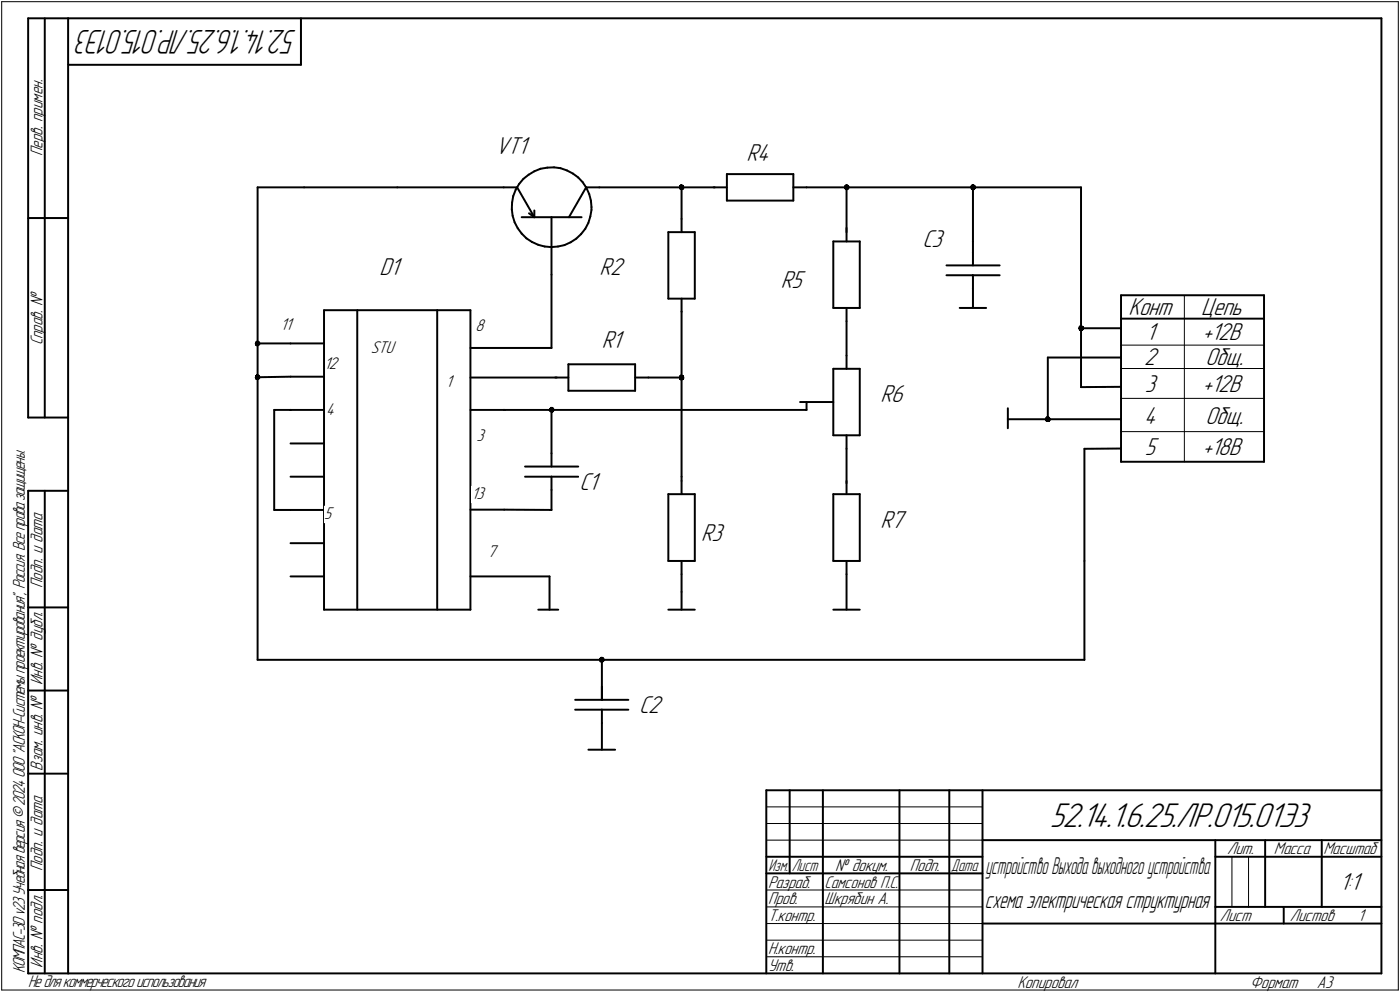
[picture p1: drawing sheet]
<svg xmlns="http://www.w3.org/2000/svg" width="421mm" height="298mm" viewBox="0 0 421 298" stroke-linecap="round" stroke-linejoin="round" font-family="sans-serif">
<g fill="none" stroke="#000" stroke-width=".59">
<path d="M8.5 5.5v120zM8.5 5.5h12zM13.5 5.5v120zM20.5 5.5v287zM20.5 5.5h395zM20.5 19.5h70zM90.5 5.5v14zM415.5 5.5v287zM77.5 56.3h13.9zM77.5 56.3v142zM91.4 56.3h28.1zM119.5 56.3h32z"/>
<path d="M151.5 56.3h4zM154.3 58.9l-.3 2zM155.1 57l-.8 1.9zM155.5 56.3l5.2 9zM156.1 55.3l-1 1.7zM157.4 53.8l1.6-1.3zM157.4 53.8l-1.3 1.5zM159 52.5l1.7-1zM160.7 51.5l1.9-.8zM162.6 50.7l2-.3zM164.6 50.4l2-.1zM166.6 50.3l2 .2z"/>
<path d="M168.6 50.5l1.9 .7zM170.5 51.2l1.8 1zM172.3 52.2l1.6 1.1zM173.9 53.3l1.4 1.5zM175.3 54.8l1.1 1.7zM176.3 56.3l-5.2 9zM176.3 56.3h4zM176.4 56.5l.8 1.8zM177.2 58.3l.5 2zM180.3 56.3h24.7zM205 56.3v9.5zM205 56.3h10z"/>
<path d="M214.6 56.3h4zM218.6 52.3h20zM218.6 52.3v8zM238.6 52.3v8zM238.6 56.3h4zM242.6 56.3h12zM254.6 56.3v13.5zM254.6 56.3h38zM292.6 56.3v16.3zM292.6 56.3h32.5zM325.1 56.3v42.3zM8.5 65.5h12z"/>
<path d="M153.9 62.9l.3 2zM154 60.9l-.1 2zM154.2 64.9l.6 1.9zM154.8 66.8l.9 1.8zM155.7 68.6l1.2 1.6zM156.9 70.2l1.4 1.4zM156.9 65.3h9zM158.3 71.6l1.7 1.1zM159.1 64.1l1.6 1.2zM160 72.7l1.9 .9zM160.7 63.2v2.1zM161.9 73.6l1.9 .5z"/>
<path d="M163.8 74.1l2 .2zM165.8 74.3l2-.2zM165.9 65.3v17.2zM165.9 65.3h9zM167.8 74.1l2-.4zM169.8 73.7l1.8-.9zM171.6 72.8l1.7-1.1zM173.3 71.7l1.5-1.3zM176 68.7l-1.2 1.7zM177 67l-1 1.7zM177.5 65l-.5 2zM177.7 60.3l.2 1.9z"/>
<path d="M177.9 63.1l-.4 1.9zM177.9 62.2v.9zM201 69.8v19.9zM201 69.8h8zM205 65.8v4zM209 69.8v19.9zM218.6 60.3h20zM250.6 72.6v19.9zM250.6 72.6h8zM254.6 68.5v4.1zM258.6 72.6v19.9zM284.6 79.8h16.1z"/>
<path d="M292.6 75.8v4zM292.6 72.6v3.2zM97.5 93.2v90zM97.5 93.2h44zM107.4 93.2v90zM131.5 93.2v90zM141.5 93.2v90zM165.9 82.5v22.1zM201 89.7h8zM205 93.6v19.9zM205 89.7v4zM250.6 92.5h8z"/>
<path d="M254.6 92.5v4zM254.6 96.5v10.3zM284.6 82.7h8zM288.6 92.5h8zM292.6 82.7v4.1zM292.6 82.7h8.1zM292.6 86.8v5.7zM325.1 98.6h12zM325.1 98.6v17.7zM337.1 88.7h43.1zM337.1 95.8h43.1zM337.1 88.7v50.1z"/>
<path d="M380.2 88.7v50.1zM77.5 103.2h9.9zM77.5 113.4l9.9-.2zM87.4 103.2h10.1zM87.4 113.2h10.1zM141.5 113.5h26zM141.5 104.6h24.4zM167 113.5h3.9zM170.9 109.5h20.1zM170.9 109.5v7.9zM170.9 117.4h20.1zM191 109.5v7.9z"/>
<path d="M191 113.5h4zM195 113.5h10zM205 113.5v29.8zM250.6 110.8v20zM250.6 110.8h8zM254.6 106.8v4zM258.6 110.8v20zM315.1 107.4v18.6zM315.1 107.4h22zM325.1 116.3l12-.1zM8.5 125.5h12zM82.5 123.2h4.9z"/>
<path d="M82.5 123.2v30zM87.4 123.2h10.1zM87.4 133.3h10.1zM141.5 123.2h10.1zM151.6 123.2h14.3zM165.9 136.2v4zM165.9 123.2v13zM165.9 123.2h76.7zM240.6 120.8h2zM242.6 120.8v2.4zM242.6 120.8h8zM250.6 130.8h8z"/>
<path d="M254.6 130.8v4.1zM254.6 134.9v10.3zM303.1 126h12zM303.1 122.7v6zM315.1 126h22zM326.1 134.9v33.7zM326.1 134.9l11-.1zM337.1 138.8h43.1zM8.5 147.5v145zM8.5 147.5h12zM13.5 147.5v145zM82.5 153.2h4.9z"/>
<path d="M87.4 143.3h10.1zM87.4 153.2h10.1zM141.5 153.2h10.1zM151.6 153.2h14.3zM157.9 143.3h8zM157.9 140.2h16zM165.9 143.3v3.9zM165.9 143.3h8zM165.9 147.2v6zM201 148.5v20.1zM201 148.5h8zM205 144.5v4z"/>
<path d="M205 143.3v1.2zM209 148.5v20.1zM250.6 148.5v20.1zM250.6 148.5h8zM254.6 144.5v4zM258.6 148.5v20.1zM87.4 163.2h10.1zM87.4 173.2h10.1zM141.5 173.2h23.8zM165.3 173.2v10zM201 168.6h8zM205 168.6v4z"/>
<path d="M205 172.6v5.3zM205 177.9v5.3zM250.6 168.6h8zM254.6 168.6v4zM254.6 172.6v10.6zM326.1 168.6v29.7zM8.5 182.5h12zM77.5 198.3h103.5zM97.5 183.2h44zM161.9 183.2h6zM181 198.3v12zM181 198.3h145.1z"/>
<path d="M201 183.2h8zM250.6 183.2h8zM8.5 207.5h12zM173 213.3h8zM173 210.3h16zM181 213.3v4zM181 213.3h8zM181 206.2v4.1zM181 217.3v8zM8.5 232.5h12zM177 225.3h8zM230.5 237.5h185z"/>
<path d="M230.5 237.5v55zM237.5 237.5v25zM247.5 237.5v55zM270.5 237.5v55zM285.5 237.5v55zM295.5 237.5v55zM230.5 257.5h65zM295.5 252.5h120zM365.5 252.5v40zM365.5 257.5h15zM380.5 252.5v20zM380.5 257.5h35z"/>
<path d="M397.5 252.5v20zM8.5 267.5h12zM230.5 262.5h65zM295.5 277.5h70zM365.5 277.5h50zM365.5 272.5h50zM386.1 272.5v5zM8.5 292.5h12zM20.5 292.5h395z"/>
</g>
<g fill="#000" stroke="#000" stroke-width=".3">
<path d="M204.6 55.5h.5zM204.6 55.6h.7zM204.5 55.7h1zM204.4 55.8h1.2zM204.3 55.9h1.4zM204.3 56h1.4zM204.3 56h1.4zM204.3 56.1h1.4zM204.3 56.2h1.4zM204.3 56.3h1.4zM204.2 56.4h1.5zM204.3 56.5h1.4zM204.3 56.6h1.4zM204.4 56.6h1.3zM204.4 56.7h1.3zM204.4 56.8h1.2zM204.6 56.9h.9zM204.7 57h.7z"/>
<path d="M254.3 55.5h.5zM254.3 55.6h.7zM254.2 55.7h1zM254.1 55.8h1.2zM253.9 55.9h1.5zM253.9 56h1.5zM253.9 56h1.5zM253.9 56.1h1.5zM253.9 56.2h1.5zM253.9 56.3h1.5zM253.8 56.4h1.6zM253.9 56.5h1.5zM254 56.6h1.4zM254 56.6h1.4zM254.1 56.7h1.2zM254.1 56.8h1.1zM254.3 56.9h.8zM254.4 57h.6z"/>
<path d="M292.3 55.5h.6zM292.2 55.6h.8zM292.1 55.7h1.1zM292 55.8h1.3zM291.9 55.9h1.5zM291.9 56h1.5zM291.9 56h1.5zM291.9 56.1h1.5zM291.9 56.2h1.5zM291.9 56.3h1.5zM291.8 56.4h1.6zM291.9 56.5h1.5zM291.9 56.6h1.5zM292 56.6h1.4zM292 56.7h1.3zM292 56.8h1.2zM292.2 56.9h.9zM292.4 57h.6z"/>
<path d="M324.8 97.9h.5zM324.7 98h.8zM324.6 98h1zM324.5 98.1h1.3zM324.4 98.2h1.5zM324.4 98.3h1.5zM324.4 98.4h1.5zM324.4 98.5h1.5zM324.4 98.6h1.5zM324.4 98.6h1.5zM324.4 98.7h1.5zM324.4 98.8h1.5zM324.4 98.9h1.5zM324.4 99h1.5zM324.5 99.1h1.3zM324.5 99.1h1.2zM324.5 99.2h1.1zM324.7 99.3h.8zM324.9 99.4h.4z"/>
<path d="M77.1 102.5h.7zM77 102.6h.9zM77 102.7h1zM76.8 102.8h1.3zM76.8 102.9h1.3zM76.8 103h1.3zM76.7 103h1.5zM76.7 103.1h1.5zM76.7 103.2h1.5zM76.6 103.3h1.6zM76.7 103.4h1.5zM76.7 103.5h1.5zM76.8 103.5h1.3zM76.8 103.6h1.3zM76.9 103.7h1.1zM76.9 103.8h1zM77 103.9h.8zM77.2 104h.4z"/>
<path d="M77.1 112.6h.5zM77 112.7h.8zM77 112.8h1zM76.9 112.9h1.2zM76.8 112.9h1.3zM76.8 113h1.3zM76.8 113.1h1.3zM76.7 113.2h1.5zM76.7 113.3h1.5zM76.7 113.4h1.5zM76.6 113.5h1.6zM76.7 113.5h1.5zM76.7 113.6h1.5zM76.8 113.7h1.3zM76.8 113.8h1.3zM76.9 113.9h1.1zM76.9 114h1zM77.1 114h.7z"/>
<path d="M204.6 112.7h.5zM204.6 112.8h.7zM204.5 112.9h1zM204.4 112.9h1.2zM204.3 113h1.4zM204.3 113.1h1.4zM204.3 113.2h1.4zM204.3 113.3h1.4zM204.3 113.4h1.4zM204.3 113.5h1.4zM204.2 113.5h1.5zM204.3 113.6h1.4zM204.3 113.7h1.4zM204.3 113.8h1.4zM204.4 113.9h1.3zM204.4 114h1.2zM204.4 114h1.1zM204.6 114.1h.8zM204.7 114.2h.4z"/>
<path d="M165.6 122.4h.5zM165.5 122.5h.8zM165.4 122.6h1.1zM165.4 122.7h1.1zM165.2 122.8h1.4zM165.2 122.9h1.4zM165.2 122.9h1.4zM165.2 123h1.5zM165.2 123.1h1.5zM165.2 123.2h1.5zM165.1 123.3h1.6zM165.2 123.4h1.5zM165.3 123.4h1.3zM165.3 123.5h1.3zM165.4 123.6h1.1zM165.4 123.7h1.1zM165.5 123.8h.9zM165.7 123.9h.6z"/>
<path d="M314.8 125.2h.5zM314.7 125.3h.8zM314.6 125.4h1zM314.5 125.5h1.2zM314.5 125.6h1.3zM314.5 125.6h1.3zM314.5 125.7h1.3zM314.5 125.8h1.4zM314.5 125.9h1.4zM314.5 126h1.4zM314.4 126.1h1.5zM314.5 126.2h1.4zM314.5 126.2h1.4zM314.5 126.3h1.4zM314.5 126.4h1.3zM314.5 126.5h1.2zM314.5 126.6h1.1zM314.8 126.7h.8z"/>
<path d="M180.7 197.5h.5zM180.6 197.6h.8zM180.5 197.7h1zM180.4 197.8h1.2zM180.3 197.9h1.4zM180.3 198h1.4zM180.3 198h1.4zM180.3 198.1h1.5zM180.3 198.2h1.5zM180.3 198.3h1.5zM180.2 198.4h1.6zM180.3 198.5h1.5zM180.3 198.5h1.5zM180.3 198.6h1.4zM180.3 198.7h1.3zM180.4 198.8h1.1zM180.4 198.9h1zM180.7 199h.7z"/>
</g>
<g fill="none" stroke="#000" stroke-width=".3">
<path d="M.5 .5v297zM.5 .5h420zM420.5 .5v297zM356.2 88.7v50.1zM337.1 103.7h43.1zM337.1 110.7h43.1zM337.1 119.7h43.1zM337.1 129.7h43.1zM230.5 247.5h65zM230.5 252.5h65zM230.5 242.5h65zM370.5 257.5v15z"/>
<path d="M375.5 257.5v15zM230.5 267.5h65zM230.5 272.5h65zM230.5 277.5h65zM.5 297.5h420zM230.5 282.5h65zM230.5 287.5h65z"/>
</g>
<g fill="#fff" stroke="#fff" stroke-width=".3">
<path d="M149 40.7h10.7zM149 40.8h10.7zM149 40.9h10.7zM149 41h10.7zM149 41.1h10.7zM149 41.1h10.7zM149 41.2h10.7zM149 41.3h10.7zM149 41.4h10.7zM149 41.5h10.7zM149 41.6h10.7zM149 41.7h10.7zM149 41.7h10.7zM149 41.8h10.7zM149 41.9h10.7zM149 42h10.7zM149 42.1h10.7zM149 42.2h10.7zM149 42.2h10.7zM149 42.3h10.7zM149 42.4h10.7zM149 42.5h10.7zM149 42.6h10.7zM149 42.7h10.7zM149 42.8h10.7zM149 42.8h10.7zM149 42.9h10.7zM149 43h10.7zM149 43.1h10.7zM149 43.2h10.7zM149 43.3h10.7zM149 43.3h10.7zM149 43.4h10.7zM149 43.5h10.7zM149 43.6h10.7zM149 43.7h10.7zM149 43.8h10.7zM149 43.9h10.7zM149 43.9h10.7zM149 44h10.7zM149 44.1h10.7zM149 44.2h10.7zM149 44.3h10.7zM149 44.4h10.7zM149 44.4h10.7zM149 44.5h10.7zM149 44.6h10.7zM149 44.7h10.7zM149 44.8h10.7zM149 44.9h10.7zM149 45h10.7zM149 45h10.7zM149 45.1h10.7zM149 45.2h10.7zM149 45.3h10.7zM149 45.4h10.7zM149 45.5h10.7zM149 45.6h10.7zM149 45.6h10.7zM149 45.7h10.7zM149 45.8h10.7zM149 45.9h10.7zM149 46h10.7zM149 46.1h10.7zM149 46.1h10.7zM149 46.2h10.7zM149 46.3h10.7zM149 46.4h10.7zM149 46.5h10.7zM149 46.6h10.7zM149 46.7h10.7zM149 46.7h10.7zM149 46.8h10.7zM149 46.9h10.7zM149 47h10.7zM149 47.1h10.7zM149 47.2h10.7zM149 47.2h10.7zM149 47.3h10.7zM149 47.4h10.7zM149 47.5h10.7zM149 47.6h10.7zM149 47.7h10.7zM149 47.8h10.7z"/>
<path d="M224.5 42.8h8.2zM224.5 42.8h8.2zM224.5 42.9h8.2zM224.5 43h8.2zM224.5 43.1h8.2zM224.5 43.2h8.2zM224.5 43.3h8.2zM224.5 43.3h8.2zM224.5 43.4h8.2zM224.5 43.5h8.2zM224.5 43.6h8.2zM224.5 43.7h8.2zM224.5 43.8h8.2zM224.5 43.9h8.2zM224.5 43.9h8.2zM224.5 44h8.2zM224.5 44.1h8.2zM224.5 44.2h8.2zM224.5 44.3h8.2zM224.5 44.4h8.2zM224.5 44.4h8.2zM224.5 44.5h8.2zM224.5 44.6h8.2zM224.5 44.7h8.2zM224.5 44.8h8.2zM224.5 44.9h8.2zM224.5 45h8.2zM224.5 45h8.2zM224.5 45.1h8.2zM224.5 45.2h8.2zM224.5 45.3h8.2zM224.5 45.4h8.2zM224.5 45.5h8.2zM224.5 45.6h8.2zM224.5 45.6h8.2zM224.5 45.7h8.2zM224.5 45.8h8.2zM224.5 45.9h8.2zM224.5 46h8.2zM224.5 46.1h8.2zM224.5 46.1h8.2zM224.5 46.2h8.2zM224.5 46.3h8.2zM224.5 46.4h8.2zM224.5 46.5h8.2zM224.5 46.6h8.2zM224.5 46.7h8.2zM224.5 46.7h8.2zM224.5 46.8h8.2zM224.5 46.9h8.2zM224.5 47h8.2zM224.5 47.1h8.2zM224.5 47.2h8.2zM224.5 47.2h8.2zM224.5 47.3h8.2zM224.5 47.4h8.2zM224.5 47.5h8.2zM224.5 47.6h8.2zM224.5 47.7h8.2zM224.5 47.8h8.2zM224.5 47.8h8.2zM224.5 47.9h8.2zM224.5 48h8.2zM224.5 48.1h8.2zM224.5 48.2h8.2zM224.5 48.3h8.2zM224.5 48.3h8.2zM224.5 48.4h8.2zM224.5 48.5h8.2zM224.5 48.6h8.2zM224.5 48.7h8.2zM224.5 48.8h8.2zM224.5 48.9h8.2zM224.5 48.9h8.2zM224.5 49h8.2zM224.5 49.1h8.2zM224.5 49.2h8.2zM224.5 49.3h8.2zM224.5 49.4h8.2zM224.5 49.4h8.2zM224.5 49.5h8.2zM224.5 49.6h8.2zM224.5 49.7h8.2zM224.5 49.8h8.2z"/>
<path d="M180.3 77h8.2zM180.3 77h8.2zM180.3 77.1h8.2zM180.3 77.2h8.2zM180.3 77.3h8.2zM180.3 77.4h8.2zM180.3 77.5h8.2zM180.3 77.6h8.2zM180.3 77.6h8.2zM180.3 77.7h8.2zM180.3 77.8h8.2zM180.3 77.9h8.2zM180.3 78h8.2zM180.3 78.1h8.2zM180.3 78.1h8.2zM180.3 78.2h8.2zM180.3 78.3h8.2zM180.3 78.4h8.2zM180.3 78.5h8.2zM180.3 78.6h8.2zM180.3 78.7h8.2zM180.3 78.7h8.2zM180.3 78.8h8.2zM180.3 78.9h8.2zM180.3 79h8.2zM180.3 79.1h8.2zM180.3 79.2h8.2zM180.3 79.2h8.2zM180.3 79.3h8.2zM180.3 79.4h8.2zM180.3 79.5h8.2zM180.3 79.6h8.2zM180.3 79.7h8.2zM180.3 79.8h8.2zM180.3 79.8h8.2zM180.3 79.9h8.2zM180.3 80h8.2zM180.3 80.1h8.2zM180.3 80.2h8.2zM180.3 80.3h8.2zM180.3 80.3h8.2zM180.3 80.4h8.2zM180.3 80.5h8.2zM180.3 80.6h8.2zM180.3 80.7h8.2zM180.3 80.8h8.2zM180.3 80.9h8.2zM180.3 80.9h8.2zM180.3 81h8.2zM180.3 81.1h8.2zM180.3 81.2h8.2zM180.3 81.3h8.2zM180.3 81.4h8.2zM180.3 81.4h8.2zM180.3 81.5h8.2zM180.3 81.6h8.2zM180.3 81.7h8.2zM180.3 81.8h8.2zM180.3 81.9h8.2zM180.3 82h8.2zM180.3 82h8.2zM180.3 82.1h8.2zM180.3 82.2h8.2zM180.3 82.3h8.2zM180.3 82.4h8.2zM180.3 82.5h8.2zM180.3 82.5h8.2zM180.3 82.6h8.2zM180.3 82.7h8.2zM180.3 82.8h8.2zM180.3 82.9h8.2zM180.3 83h8.2zM180.3 83.1h8.2zM180.3 83.1h8.2zM180.3 83.2h8.2zM180.3 83.3h8.2zM180.3 83.4h8.2zM180.3 83.5h8.2zM180.3 83.6h8.2zM180.3 83.7h8.2zM180.3 83.7h8.2zM180.3 83.8h8.2zM180.3 83.9h8.2zM180.3 84h8.2z"/>
<path d="M234.9 81h7.7zM234.9 81.1h7.7zM234.9 81.2h7.7zM234.9 81.3h7.7zM234.9 81.4h7.7zM234.9 81.4h7.7zM234.9 81.5h7.7zM234.9 81.6h7.7zM234.9 81.7h7.7zM234.9 81.8h7.7zM234.9 81.9h7.7zM234.9 82h7.7zM234.9 82h7.7zM234.9 82.1h7.7zM234.9 82.2h7.7zM234.9 82.3h7.7zM234.9 82.4h7.7zM234.9 82.5h7.7zM234.9 82.5h7.7zM234.9 82.6h7.7zM234.9 82.7h7.7zM234.9 82.8h7.7zM234.9 82.9h7.7zM234.9 83h7.7zM234.9 83.1h7.7zM234.9 83.1h7.7zM234.9 83.2h7.7zM234.9 83.3h7.7zM234.9 83.4h7.7zM234.9 83.5h7.7zM234.9 83.6h7.7zM234.9 83.7h7.7zM234.9 83.7h7.7zM234.9 83.8h7.7zM234.9 83.9h7.7zM234.9 84h7.7zM234.9 84.1h7.7zM234.9 84.2h7.7zM234.9 84.2h7.7zM234.9 84.3h7.7zM234.9 84.4h7.7zM234.9 84.5h7.7zM234.9 84.6h7.7zM234.9 84.7h7.7zM234.9 84.8h7.7zM234.9 84.8h7.7zM234.9 84.9h7.7zM234.9 85h7.7zM234.9 85.1h7.7zM234.9 85.2h7.7zM234.9 85.3h7.7zM234.9 85.3h7.7zM234.9 85.4h7.7zM234.9 85.5h7.7zM234.9 85.6h7.7zM234.9 85.7h7.7zM234.9 85.8h7.7zM234.9 85.9h7.7zM234.9 85.9h7.7zM234.9 86h7.7zM234.9 86.1h7.7zM234.9 86.2h7.7zM234.9 86.3h7.7zM234.9 86.4h7.7zM234.9 86.4h7.7zM234.9 86.5h7.7zM234.9 86.6h7.7zM234.9 86.7h7.7zM234.9 86.8h7.7zM234.9 86.9h7.7zM234.9 87h7.7zM234.9 87h7.7zM234.9 87.1h7.7zM234.9 87.2h7.7zM234.9 87.3h7.7zM234.9 87.4h7.7zM234.9 87.5h7.7zM234.9 87.5h7.7zM234.9 87.6h7.7zM234.9 87.7h7.7zM234.9 87.8h7.7zM234.9 87.9h7.7zM234.9 88h7.7zM234.9 88.1h7.7z"/>
<path d="M264.8 115.2h8.2zM264.8 115.3h8.2zM264.8 115.4h8.2zM264.8 115.5h8.2zM264.8 115.6h8.2zM264.8 115.7h8.2zM264.8 115.7h8.2zM264.8 115.8h8.2zM264.8 115.9h8.2zM264.8 116h8.2zM264.8 116.1h8.2zM264.8 116.2h8.2zM264.8 116.2h8.2zM264.8 116.3h8.2zM264.8 116.4h8.2zM264.8 116.5h8.2zM264.8 116.6h8.2zM264.8 116.7h8.2zM264.8 116.8h8.2zM264.8 116.8h8.2zM264.8 116.9h8.2zM264.8 117h8.2zM264.8 117.1h8.2zM264.8 117.2h8.2zM264.8 117.3h8.2zM264.8 117.3h8.2zM264.8 117.4h8.2zM264.8 117.5h8.2zM264.8 117.6h8.2zM264.8 117.7h8.2zM264.8 117.8h8.2zM264.8 117.9h8.2zM264.8 117.9h8.2zM264.8 118h8.2zM264.8 118.1h8.2zM264.8 118.2h8.2zM264.8 118.3h8.2zM264.8 118.4h8.2zM264.8 118.4h8.2zM264.8 118.5h8.2zM264.8 118.6h8.2zM264.8 118.7h8.2zM264.8 118.8h8.2zM264.8 118.9h8.2zM264.8 119h8.2zM264.8 119h8.2zM264.8 119.1h8.2zM264.8 119.2h8.2zM264.8 119.3h8.2zM264.8 119.4h8.2zM264.8 119.5h8.2zM264.8 119.5h8.2zM264.8 119.6h8.2zM264.8 119.7h8.2zM264.8 119.8h8.2zM264.8 119.9h8.2zM264.8 120h8.2zM264.8 120.1h8.2zM264.8 120.1h8.2zM264.8 120.2h8.2zM264.8 120.3h8.2zM264.8 120.4h8.2zM264.8 120.5h8.2zM264.8 120.6h8.2zM264.8 120.6h8.2zM264.8 120.7h8.2zM264.8 120.8h8.2zM264.8 120.9h8.2zM264.8 121h8.2zM264.8 121.1h8.2zM264.8 121.2h8.2zM264.8 121.2h8.2zM264.8 121.3h8.2zM264.8 121.4h8.2zM264.8 121.5h8.2zM264.8 121.6h8.2zM264.8 121.7h8.2zM264.8 121.8h8.2zM264.8 121.8h8.2zM264.8 121.9h8.2zM264.8 122h8.2zM264.8 122.1h8.2zM264.8 122.2h8.2zM264.8 122.3h8.2z"/>
<path d="M264.8 152.9h8.2zM264.8 153h8.2zM264.8 153.1h8.2zM264.8 153.2h8.2zM264.8 153.2h8.2zM264.8 153.3h8.2zM264.8 153.4h8.2zM264.8 153.5h8.2zM264.8 153.6h8.2zM264.8 153.7h8.2zM264.8 153.8h8.2zM264.8 153.8h8.2zM264.8 153.9h8.2zM264.8 154h8.2zM264.8 154.1h8.2zM264.8 154.2h8.2zM264.8 154.3h8.2zM264.8 154.3h8.2zM264.8 154.4h8.2zM264.8 154.5h8.2zM264.8 154.6h8.2zM264.8 154.7h8.2zM264.8 154.8h8.2zM264.8 154.9h8.2zM264.8 154.9h8.2zM264.8 155h8.2zM264.8 155.1h8.2zM264.8 155.2h8.2zM264.8 155.3h8.2zM264.8 155.4h8.2zM264.8 155.4h8.2zM264.8 155.5h8.2zM264.8 155.6h8.2zM264.8 155.7h8.2zM264.8 155.8h8.2zM264.8 155.9h8.2zM264.8 156h8.2zM264.8 156h8.2zM264.8 156.1h8.2zM264.8 156.2h8.2zM264.8 156.3h8.2zM264.8 156.4h8.2zM264.8 156.5h8.2zM264.8 156.5h8.2zM264.8 156.6h8.2zM264.8 156.7h8.2zM264.8 156.8h8.2zM264.8 156.9h8.2zM264.8 157h8.2zM264.8 157.1h8.2zM264.8 157.1h8.2zM264.8 157.2h8.2zM264.8 157.3h8.2zM264.8 157.4h8.2zM264.8 157.5h8.2zM264.8 157.6h8.2zM264.8 157.6h8.2zM264.8 157.7h8.2zM264.8 157.8h8.2zM264.8 157.9h8.2zM264.8 158h8.2zM264.8 158.1h8.2zM264.8 158.2h8.2zM264.8 158.2h8.2zM264.8 158.3h8.2zM264.8 158.4h8.2zM264.8 158.5h8.2zM264.8 158.6h8.2zM264.8 158.7h8.2zM264.8 158.7h8.2zM264.8 158.8h8.2zM264.8 158.9h8.2zM264.8 159h8.2zM264.8 159.1h8.2zM264.8 159.2h8.2zM264.8 159.3h8.2zM264.8 159.3h8.2zM264.8 159.4h8.2zM264.8 159.5h8.2zM264.8 159.6h8.2zM264.8 159.7h8.2zM264.8 159.8h8.2zM264.8 159.9h8.2zM264.8 159.9h8.2zM264.8 160h8.2z"/>
<path d="M210.8 157h7.8zM210.8 157.1h7.8zM210.8 157.1h7.8zM210.8 157.2h7.8zM210.8 157.3h7.8zM210.8 157.4h7.8zM210.8 157.5h7.8zM210.8 157.6h7.8zM210.8 157.6h7.8zM210.8 157.7h7.8zM210.8 157.8h7.8zM210.8 157.9h7.8zM210.8 158h7.8zM210.8 158.1h7.8zM210.8 158.2h7.8zM210.8 158.2h7.8zM210.8 158.3h7.8zM210.8 158.4h7.8zM210.8 158.5h7.8zM210.8 158.6h7.8zM210.8 158.7h7.8zM210.8 158.7h7.8zM210.8 158.8h7.8zM210.8 158.9h7.8zM210.8 159h7.8zM210.8 159.1h7.8zM210.8 159.2h7.8zM210.8 159.3h7.8zM210.8 159.3h7.8zM210.8 159.4h7.8zM210.8 159.5h7.8zM210.8 159.6h7.8zM210.8 159.7h7.8zM210.8 159.8h7.8zM210.8 159.9h7.8zM210.8 159.9h7.8zM210.8 160h7.8zM210.8 160.1h7.8zM210.8 160.2h7.8zM210.8 160.3h7.8zM210.8 160.4h7.8zM210.8 160.4h7.8zM210.8 160.5h7.8zM210.8 160.6h7.8zM210.8 160.7h7.8zM210.8 160.8h7.8zM210.8 160.9h7.8zM210.8 161h7.8zM210.8 161h7.8zM210.8 161.1h7.8zM210.8 161.2h7.8zM210.8 161.3h7.8zM210.8 161.4h7.8zM210.8 161.5h7.8zM210.8 161.5h7.8zM210.8 161.6h7.8zM210.8 161.7h7.8zM210.8 161.8h7.8zM210.8 161.9h7.8zM210.8 162h7.8zM210.8 162.1h7.8zM210.8 162.1h7.8zM210.8 162.2h7.8zM210.8 162.3h7.8zM210.8 162.4h7.8zM210.8 162.5h7.8zM210.8 162.6h7.8zM210.8 162.6h7.8zM210.8 162.7h7.8zM210.8 162.8h7.8zM210.8 162.9h7.8zM210.8 163h7.8zM210.8 163.1h7.8zM210.8 163.2h7.8zM210.8 163.2h7.8zM210.8 163.3h7.8zM210.8 163.4h7.8zM210.8 163.5h7.8zM210.8 163.6h7.8zM210.8 163.7h7.8zM210.8 163.7h7.8zM210.8 163.8h7.8zM210.8 163.9h7.8zM210.8 164h7.8zM210.8 164.1h7.8z"/>
<path d="M181 98.9h7.1zM181 99h7.1zM181 99.1h7.1zM181 99.1h7.1zM181 99.2h7.1zM181 99.3h7.1zM181 99.4h7.1zM181 99.5h7.1zM181 99.6h7.1zM181 99.7h7.1zM181 99.7h7.1zM181 99.8h7.1zM181 99.9h7.1zM181 100h7.1zM181 100.1h7.1zM181 100.2h7.1zM181 100.2h7.1zM181 100.3h7.1zM181 100.4h7.1zM181 100.5h7.1zM181 100.6h7.1zM181 100.7h7.1zM181 100.8h7.1zM181 100.8h7.1zM181 100.9h7.1zM181 101h7.1zM181 101.1h7.1zM181 101.2h7.1zM181 101.3h7.1zM181 101.3h7.1zM181 101.4h7.1zM181 101.5h7.1zM181 101.6h7.1zM181 101.7h7.1zM181 101.8h7.1zM181 101.9h7.1zM181 101.9h7.1zM181 102h7.1zM181 102.1h7.1zM181 102.2h7.1zM181 102.3h7.1zM181 102.4h7.1zM181 102.4h7.1zM181 102.5h7.1zM181 102.6h7.1zM181 102.7h7.1zM181 102.8h7.1zM181 102.9h7.1zM181 103h7.1zM181 103h7.1zM181 103.1h7.1zM181 103.2h7.1zM181 103.3h7.1zM181 103.4h7.1zM181 103.5h7.1zM181 103.5h7.1zM181 103.6h7.1zM181 103.7h7.1zM181 103.8h7.1zM181 103.9h7.1zM181 104h7.1zM181 104.1h7.1zM181 104.1h7.1zM181 104.2h7.1zM181 104.3h7.1zM181 104.4h7.1zM181 104.5h7.1zM181 104.6h7.1zM181 104.6h7.1zM181 104.7h7.1zM181 104.8h7.1zM181 104.9h7.1zM181 105h7.1zM181 105.1h7.1zM181 105.2h7.1zM181 105.2h7.1zM181 105.3h7.1zM181 105.4h7.1zM181 105.5h7.1zM181 105.6h7.1zM181 105.7h7.1zM181 105.7h7.1zM181 105.8h7.1zM181 105.9h7.1zM181 106h7.1z"/>
<path d="M174.2 141.7h6.8zM174.2 141.8h6.8zM174.2 141.9h6.8zM174.2 142h6.8zM174.2 142.1h6.8zM174.2 142.2h6.8zM174.2 142.2h6.8zM174.2 142.3h6.8zM174.2 142.4h6.8zM174.2 142.5h6.8zM174.2 142.6h6.8zM174.2 142.7h6.8zM174.2 142.7h6.8zM174.2 142.8h6.8zM174.2 142.9h6.8zM174.2 143h6.8zM174.2 143.1h6.8zM174.2 143.2h6.8zM174.2 143.3h6.8zM174.2 143.3h6.8zM174.2 143.4h6.8zM174.2 143.5h6.8zM174.2 143.6h6.8zM174.2 143.7h6.8zM174.2 143.8h6.8zM174.2 143.8h6.8zM174.2 143.9h6.8zM174.2 144h6.8zM174.2 144.1h6.8zM174.2 144.2h6.8zM174.2 144.3h6.8zM174.2 144.4h6.8zM174.2 144.4h6.8zM174.2 144.5h6.8zM174.2 144.6h6.8zM174.2 144.7h6.8zM174.2 144.8h6.8zM174.2 144.9h6.8zM174.2 144.9h6.8zM174.2 145h6.8zM174.2 145.1h6.8zM174.2 145.2h6.8zM174.2 145.3h6.8zM174.2 145.4h6.8zM174.2 145.5h6.8zM174.2 145.5h6.8zM174.2 145.6h6.8zM174.2 145.7h6.8zM174.2 145.8h6.8zM174.2 145.9h6.8zM174.2 146h6.8zM174.2 146h6.8zM174.2 146.1h6.8zM174.2 146.2h6.8zM174.2 146.3h6.8zM174.2 146.4h6.8zM174.2 146.5h6.8zM174.2 146.6h6.8zM174.2 146.6h6.8zM174.2 146.7h6.8zM174.2 146.8h6.8zM174.2 146.9h6.8zM174.2 147h6.8zM174.2 147.1h6.8zM174.2 147.2h6.8zM174.2 147.2h6.8zM174.2 147.3h6.8zM174.2 147.4h6.8zM174.2 147.5h6.8zM174.2 147.6h6.8zM174.2 147.7h6.8zM174.2 147.7h6.8zM174.2 147.8h6.8zM174.2 147.9h6.8zM174.2 148h6.8zM174.2 148.1h6.8zM174.2 148.2h6.8zM174.2 148.3h6.8zM174.2 148.3h6.8zM174.2 148.4h6.8zM174.2 148.5h6.8zM174.2 148.6h6.8zM174.2 148.7h6.8zM174.2 148.8h6.8z"/>
<path d="M114.1 77h7.1zM114.1 77h7.1zM114.1 77.1h7.1zM114.1 77.2h7.1zM114.1 77.3h7.1zM114.1 77.4h7.1zM114.1 77.5h7.1zM114.1 77.6h7.1zM114.1 77.6h7.1zM114.1 77.7h7.1zM114.1 77.8h7.1zM114.1 77.9h7.1zM114.1 78h7.1zM114.1 78.1h7.1zM114.1 78.1h7.1zM114.1 78.2h7.1zM114.1 78.3h7.1zM114.1 78.4h7.1zM114.1 78.5h7.1zM114.1 78.6h7.1zM114.1 78.7h7.1zM114.1 78.7h7.1zM114.1 78.8h7.1zM114.1 78.9h7.1zM114.1 79h7.1zM114.1 79.1h7.1zM114.1 79.2h7.1zM114.1 79.2h7.1zM114.1 79.3h7.1zM114.1 79.4h7.1zM114.1 79.5h7.1zM114.1 79.6h7.1zM114.1 79.7h7.1zM114.1 79.8h7.1zM114.1 79.8h7.1zM114.1 79.9h7.1zM114.1 80h7.1zM114.1 80.1h7.1zM114.1 80.2h7.1zM114.1 80.3h7.1zM114.1 80.3h7.1zM114.1 80.4h7.1zM114.1 80.5h7.1zM114.1 80.6h7.1zM114.1 80.7h7.1zM114.1 80.8h7.1zM114.1 80.9h7.1zM114.1 80.9h7.1zM114.1 81h7.1zM114.1 81.1h7.1zM114.1 81.2h7.1zM114.1 81.3h7.1zM114.1 81.4h7.1zM114.1 81.4h7.1zM114.1 81.5h7.1zM114.1 81.6h7.1zM114.1 81.7h7.1zM114.1 81.8h7.1zM114.1 81.9h7.1zM114.1 82h7.1zM114.1 82h7.1zM114.1 82.1h7.1zM114.1 82.2h7.1zM114.1 82.3h7.1zM114.1 82.4h7.1zM114.1 82.5h7.1zM114.1 82.5h7.1zM114.1 82.6h7.1zM114.1 82.7h7.1zM114.1 82.8h7.1zM114.1 82.9h7.1zM114.1 83h7.1zM114.1 83.1h7.1zM114.1 83.1h7.1zM114.1 83.2h7.1zM114.1 83.3h7.1zM114.1 83.4h7.1zM114.1 83.5h7.1zM114.1 83.6h7.1zM114.1 83.7h7.1zM114.1 83.7h7.1zM114.1 83.8h7.1zM114.1 83.9h7.1zM114.1 84h7.1z"/>
<path d="M111.5 102.2h8zM111.5 102.3h8zM111.5 102.4h8zM111.5 102.4h8zM111.5 102.5h8zM111.5 102.6h8zM111.5 102.7h8zM111.5 102.8h8zM111.5 102.9h8zM111.5 103h8zM111.5 103h8zM111.5 103.1h8zM111.5 103.2h8zM111.5 103.3h8zM111.5 103.4h8zM111.5 103.5h8zM111.5 103.5h8zM111.5 103.6h8zM111.5 103.7h8zM111.5 103.8h8zM111.5 103.9h8zM111.5 104h8zM111.5 104.1h8zM111.5 104.1h8zM111.5 104.2h8zM111.5 104.3h8zM111.5 104.4h8zM111.5 104.5h8zM111.5 104.6h8zM111.5 104.6h8zM111.5 104.7h8zM111.5 104.8h8zM111.5 104.9h8zM111.5 105h8zM111.5 105.1h8zM111.5 105.2h8zM111.5 105.2h8zM111.5 105.3h8zM111.5 105.4h8zM111.5 105.5h8zM111.5 105.6h8zM111.5 105.7h8zM111.5 105.7h8zM111.5 105.8h8zM111.5 105.9h8zM111.5 106h8zM111.5 106.1h8zM111.5 106.2h8zM111.5 106.3h8zM111.5 106.3h8zM111.5 106.4h8zM111.5 106.5h8zM111.5 106.6h8zM111.5 106.7h8zM111.5 106.8h8zM111.5 106.8h8zM111.5 106.9h8zM111.5 107h8zM111.5 107.1h8z"/>
<path d="M277.4 68.5h7.4zM277.4 68.6h7.4zM277.4 68.7h7.4zM277.4 68.7h7.4zM277.4 68.8h7.4zM277.4 68.9h7.4zM277.4 69h7.4zM277.4 69.1h7.4zM277.4 69.2h7.4zM277.4 69.3h7.4zM277.4 69.3h7.4zM277.4 69.4h7.4zM277.4 69.5h7.4zM277.4 69.6h7.4zM277.4 69.7h7.4zM277.4 69.8h7.4zM277.4 69.8h7.4zM277.4 69.9h7.4zM277.4 70h7.4zM277.4 70.1h7.4zM277.4 70.2h7.4zM277.4 70.3h7.4zM277.4 70.4h7.4zM277.4 70.4h7.4zM277.4 70.5h7.4zM277.4 70.6h7.4zM277.4 70.7h7.4zM277.4 70.8h7.4zM277.4 70.9h7.4zM277.4 71h7.4zM277.4 71h7.4zM277.4 71.1h7.4zM277.4 71.2h7.4zM277.4 71.3h7.4zM277.4 71.4h7.4zM277.4 71.5h7.4zM277.4 71.5h7.4zM277.4 71.6h7.4zM277.4 71.7h7.4zM277.4 71.8h7.4zM277.4 71.9h7.4zM277.4 72h7.4zM277.4 72.1h7.4zM277.4 72.1h7.4zM277.4 72.2h7.4zM277.4 72.3h7.4zM277.4 72.4h7.4zM277.4 72.5h7.4zM277.4 72.6h7.4zM277.4 72.6h7.4zM277.4 72.7h7.4zM277.4 72.8h7.4zM277.4 72.9h7.4zM277.4 73h7.4zM277.4 73.1h7.4zM277.4 73.2h7.4zM277.4 73.2h7.4zM277.4 73.3h7.4zM277.4 73.4h7.4zM277.4 73.5h7.4zM277.4 73.6h7.4zM277.4 73.7h7.4zM277.4 73.7h7.4zM277.4 73.8h7.4zM277.4 73.9h7.4zM277.4 74h7.4zM277.4 74.1h7.4zM277.4 74.2h7.4zM277.4 74.3h7.4zM277.4 74.3h7.4zM277.4 74.4h7.4zM277.4 74.5h7.4zM277.4 74.6h7.4zM277.4 74.7h7.4zM277.4 74.8h7.4zM277.4 74.8h7.4zM277.4 74.9h7.4zM277.4 75h7.4zM277.4 75.1h7.4zM277.4 75.2h7.4zM277.4 75.3h7.4zM277.4 75.4h7.4zM277.4 75.4h7.4zM277.4 75.5h7.4zM277.4 75.6h7.4z"/>
<path d="M192.2 208.8h7.8zM192.2 208.9h7.8zM192.2 209h7.8zM192.2 209h7.8zM192.2 209.1h7.8zM192.2 209.2h7.8zM192.2 209.3h7.8zM192.2 209.4h7.8zM192.2 209.5h7.8zM192.2 209.5h7.8zM192.2 209.6h7.8zM192.2 209.7h7.8zM192.2 209.8h7.8zM192.2 209.9h7.8zM192.2 210h7.8zM192.2 210.1h7.8zM192.2 210.1h7.8zM192.2 210.2h7.8zM192.2 210.3h7.8zM192.2 210.4h7.8zM192.2 210.5h7.8zM192.2 210.6h7.8zM192.2 210.7h7.8zM192.2 210.7h7.8zM192.2 210.8h7.8zM192.2 210.9h7.8zM192.2 211h7.8zM192.2 211.1h7.8zM192.2 211.2h7.8zM192.2 211.2h7.8zM192.2 211.3h7.8zM192.2 211.4h7.8zM192.2 211.5h7.8zM192.2 211.6h7.8zM192.2 211.7h7.8zM192.2 211.8h7.8zM192.2 211.8h7.8zM192.2 211.9h7.8zM192.2 212h7.8zM192.2 212.1h7.8zM192.2 212.2h7.8zM192.2 212.3h7.8zM192.2 212.3h7.8zM192.2 212.4h7.8zM192.2 212.5h7.8zM192.2 212.6h7.8zM192.2 212.7h7.8zM192.2 212.8h7.8zM192.2 212.9h7.8zM192.2 212.9h7.8zM192.2 213h7.8zM192.2 213.1h7.8zM192.2 213.2h7.8zM192.2 213.3h7.8zM192.2 213.4h7.8zM192.2 213.4h7.8zM192.2 213.5h7.8zM192.2 213.6h7.8zM192.2 213.7h7.8zM192.2 213.8h7.8zM192.2 213.9h7.8zM192.2 214h7.8zM192.2 214h7.8zM192.2 214.1h7.8zM192.2 214.2h7.8zM192.2 214.3h7.8zM192.2 214.4h7.8zM192.2 214.5h7.8zM192.2 214.5h7.8zM192.2 214.6h7.8zM192.2 214.7h7.8zM192.2 214.8h7.8zM192.2 214.9h7.8zM192.2 215h7.8zM192.2 215.1h7.8zM192.2 215.1h7.8zM192.2 215.2h7.8zM192.2 215.3h7.8zM192.2 215.4h7.8zM192.2 215.5h7.8zM192.2 215.6h7.8zM192.2 215.6h7.8zM192.2 215.7h7.8zM192.2 215.8h7.8z"/>
<path d="M84.4 95.3h4.2zM84.4 95.4h4.2zM84.4 95.5h4.2zM84.4 95.6h4.2zM84.4 95.7h4.2zM84.4 95.8h4.2zM84.4 95.8h4.2zM84.4 95.9h4.2zM84.4 96h4.2zM84.4 96.1h4.2zM84.4 96.2h4.2zM84.4 96.3h4.2zM84.4 96.4h4.2zM84.4 96.4h4.2zM84.4 96.5h4.2zM84.4 96.6h4.2zM84.4 96.7h4.2zM84.4 96.8h4.2zM84.4 96.9h4.2zM84.4 96.9h4.2zM84.4 97h4.2zM84.4 97.1h4.2zM84.4 97.2h4.2zM84.4 97.3h4.2zM84.4 97.4h4.2zM84.4 97.5h4.2zM84.4 97.5h4.2zM84.4 97.6h4.2zM84.4 97.7h4.2zM84.4 97.8h4.2zM84.4 97.9h4.2zM84.4 98h4.2zM84.4 98h4.2zM84.4 98.1h4.2zM84.4 98.2h4.2zM84.4 98.3h4.2zM84.4 98.4h4.2zM84.4 98.5h4.2zM84.4 98.6h4.2zM84.4 98.6h4.2zM84.4 98.7h4.2zM84.4 98.8h4.2zM84.4 98.9h4.2zM84.4 99h4.2zM84.4 99.1h4.2zM84.4 99.1h4.2zM84.4 99.2h4.2zM84.4 99.3h4.2zM84.4 99.4h4.2zM84.4 99.5h4.2zM84.4 99.6h4.2zM84.4 99.7h4.2zM84.4 99.7h4.2zM84.4 99.8h4.2zM84.4 99.9h4.2zM84.4 100h4.2zM84.4 100.1h4.2zM84.4 100.2h4.2zM84.4 100.2h4.2z"/>
<path d="M143 95.4h3.6zM143 95.5h3.6zM143 95.6h3.6zM143 95.7h3.6zM143 95.8h3.6zM143 95.8h3.6zM143 95.9h3.6zM143 96h3.6zM143 96.1h3.6zM143 96.2h3.6zM143 96.3h3.6zM143 96.4h3.6zM143 96.4h3.6zM143 96.5h3.6zM143 96.6h3.6zM143 96.7h3.6zM143 96.8h3.6zM143 96.9h3.6zM143 96.9h3.6zM143 97h3.6zM143 97.1h3.6zM143 97.2h3.6zM143 97.3h3.6zM143 97.4h3.6zM143 97.5h3.6zM143 97.5h3.6zM143 97.6h3.6zM143 97.7h3.6zM143 97.8h3.6zM143 97.9h3.6zM143 98h3.6zM143 98h3.6zM143 98.1h3.6zM143 98.2h3.6zM143 98.3h3.6zM143 98.4h3.6zM143 98.5h3.6zM143 98.6h3.6zM143 98.6h3.6zM143 98.7h3.6zM143 98.8h3.6zM143 98.9h3.6zM143 99h3.6zM143 99.1h3.6zM143 99.1h3.6zM143 99.2h3.6zM143 99.3h3.6zM143 99.4h3.6zM143 99.5h3.6zM143 99.6h3.6zM143 99.7h3.6zM143 99.7h3.6zM143 99.8h3.6zM143 99.9h3.6zM143 100h3.6zM143 100.1h3.6zM143 100.2h3.6zM143 100.2h3.6zM143 100.3h3.6z"/>
<path d="M134.1 112.4h2.7zM134.1 112.5h2.7zM134.1 112.6h2.7zM134.1 112.7h2.7zM134.1 112.8h2.7zM134.1 112.9h2.7zM134.1 112.9h2.7zM134.1 113h2.7zM134.1 113.1h2.7zM134.1 113.2h2.7zM134.1 113.3h2.7zM134.1 113.4h2.7zM134.1 113.5h2.7zM134.1 113.5h2.7zM134.1 113.6h2.7zM134.1 113.7h2.7zM134.1 113.8h2.7zM134.1 113.9h2.7zM134.1 114h2.7zM134.1 114h2.7zM134.1 114.1h2.7zM134.1 114.2h2.7zM134.1 114.3h2.7zM134.1 114.4h2.7zM134.1 114.5h2.7zM134.1 114.6h2.7zM134.1 114.6h2.7zM134.1 114.7h2.7zM134.1 114.8h2.7zM134.1 114.9h2.7zM134.1 115h2.7zM134.1 115.1h2.7zM134.1 115.1h2.7zM134.1 115.2h2.7zM134.1 115.3h2.7zM134.1 115.4h2.7zM134.1 115.5h2.7zM134.1 115.6h2.7zM134.1 115.7h2.7zM134.1 115.7h2.7zM134.1 115.8h2.7zM134.1 115.9h2.7zM134.1 116h2.7zM134.1 116.1h2.7zM134.1 116.2h2.7zM134.1 116.2h2.7zM134.1 116.3h2.7zM134.1 116.4h2.7zM134.1 116.5h2.7zM134.1 116.6h2.7zM134.1 116.7h2.7zM134.1 116.8h2.7zM134.1 116.8h2.7zM134.1 116.9h2.7zM134.1 117h2.7zM134.1 117.1h2.7zM134.1 117.2h2.7zM134.1 117.3h2.7zM134.1 117.3h2.7z"/>
<path d="M143.3 128.6h3.3zM143.3 128.7h3.3zM143.3 128.8h3.3zM143.3 128.9h3.3zM143.3 128.9h3.3zM143.3 129h3.3zM143.3 129.1h3.3zM143.3 129.2h3.3zM143.3 129.3h3.3zM143.3 129.4h3.3zM143.3 129.5h3.3zM143.3 129.5h3.3zM143.3 129.6h3.3zM143.3 129.7h3.3zM143.3 129.8h3.3zM143.3 129.9h3.3zM143.3 130h3.3zM143.3 130h3.3zM143.3 130.1h3.3zM143.3 130.2h3.3zM143.3 130.3h3.3zM143.3 130.4h3.3zM143.3 130.5h3.3zM143.3 130.6h3.3zM143.3 130.6h3.3zM143.3 130.7h3.3zM143.3 130.8h3.3zM143.3 130.9h3.3zM143.3 131h3.3zM143.3 131.1h3.3zM143.3 131.1h3.3zM143.3 131.2h3.3zM143.3 131.3h3.3zM143.3 131.4h3.3zM143.3 131.5h3.3zM143.3 131.6h3.3zM143.3 131.7h3.3zM143.3 131.7h3.3zM143.3 131.8h3.3zM143.3 131.9h3.3zM143.3 132h3.3zM143.3 132.1h3.3zM143.3 132.2h3.3zM143.3 132.2h3.3zM143.3 132.3h3.3zM143.3 132.4h3.3zM143.3 132.5h3.3zM143.3 132.6h3.3zM143.3 132.7h3.3zM143.3 132.8h3.3zM143.3 132.8h3.3zM143.3 132.9h3.3zM143.3 133h3.3zM143.3 133.1h3.3zM143.3 133.2h3.3zM143.3 133.3h3.3zM143.3 133.3h3.3zM143.3 133.4h3.3zM143.3 133.5h3.3z"/>
<path d="M141.8 146.1h4.8zM141.8 146.2h4.8zM141.8 146.3h4.8zM141.8 146.4h4.8zM141.8 146.5h4.8zM141.8 146.6h4.8zM141.8 146.6h4.8zM141.8 146.7h4.8zM141.8 146.8h4.8zM141.8 146.9h4.8zM141.8 147h4.8zM141.8 147.1h4.8zM141.8 147.2h4.8zM141.8 147.2h4.8zM141.8 147.3h4.8zM141.8 147.4h4.8zM141.8 147.5h4.8zM141.8 147.6h4.8zM141.8 147.7h4.8zM141.8 147.7h4.8zM141.8 147.8h4.8zM141.8 147.9h4.8zM141.8 148h4.8zM141.8 148.1h4.8zM141.8 148.2h4.8zM141.8 148.3h4.8zM141.8 148.3h4.8zM141.8 148.4h4.8zM141.8 148.5h4.8zM141.8 148.6h4.8zM141.8 148.7h4.8zM141.8 148.8h4.8zM141.8 148.8h4.8zM141.8 148.9h4.8zM141.8 149h4.8zM141.8 149.1h4.8zM141.8 149.2h4.8zM141.8 149.3h4.8zM141.8 149.4h4.8zM141.8 149.4h4.8zM141.8 149.5h4.8zM141.8 149.6h4.8zM141.8 149.7h4.8zM141.8 149.8h4.8zM141.8 149.9h4.8zM141.8 149.9h4.8zM141.8 150h4.8zM141.8 150.1h4.8zM141.8 150.2h4.8zM141.8 150.3h4.8zM141.8 150.4h4.8zM141.8 150.5h4.8zM141.8 150.5h4.8zM141.8 150.6h4.8zM141.8 150.7h4.8zM141.8 150.8h4.8zM141.8 150.9h4.8zM141.8 151h4.8zM141.8 151h4.8z"/>
<path d="M98.1 120.9h3.5zM98.1 121h3.5zM98.1 121.1h3.5zM98.1 121.2h3.5zM98.1 121.2h3.5zM98.1 121.3h3.5zM98.1 121.4h3.5zM98.1 121.5h3.5zM98.1 121.6h3.5zM98.1 121.7h3.5zM98.1 121.8h3.5zM98.1 121.8h3.5zM98.1 121.9h3.5zM98.1 122h3.5zM98.1 122.1h3.5zM98.1 122.2h3.5zM98.1 122.3h3.5zM98.1 122.3h3.5zM98.1 122.4h3.5zM98.1 122.5h3.5zM98.1 122.6h3.5zM98.1 122.7h3.5zM98.1 122.8h3.5zM98.1 122.9h3.5zM98.1 122.9h3.5zM98.1 123h3.5zM98.1 123.1h3.5zM98.1 123.2h3.5zM98.1 123.3h3.5zM98.1 123.4h3.5zM98.1 123.4h3.5zM98.1 123.5h3.5zM98.1 123.6h3.5zM98.1 123.7h3.5zM98.1 123.8h3.5zM98.1 123.9h3.5zM98.1 124h3.5zM98.1 124h3.5zM98.1 124.1h3.5zM98.1 124.2h3.5zM98.1 124.3h3.5zM98.1 124.4h3.5zM98.1 124.5h3.5zM98.1 124.5h3.5zM98.1 124.6h3.5zM98.1 124.7h3.5zM98.1 124.8h3.5zM98.1 124.9h3.5zM98.1 125h3.5zM98.1 125.1h3.5zM98.1 125.1h3.5zM98.1 125.2h3.5zM98.1 125.3h3.5zM98.1 125.4h3.5zM98.1 125.5h3.5zM98.1 125.6h3.5zM98.1 125.6h3.5zM98.1 125.7h3.5zM98.1 125.8h3.5z"/>
<path d="M97.5 152.1h3.2zM97.5 152.2h3.2zM97.5 152.3h3.2zM97.5 152.4h3.2zM97.5 152.5h3.2zM97.5 152.6h3.2zM97.5 152.7h3.2zM97.5 152.7h3.2zM97.5 152.8h3.2zM97.5 152.9h3.2zM97.5 153h3.2zM97.5 153.1h3.2zM97.5 153.2h3.2zM97.5 153.2h3.2zM97.5 153.3h3.2zM97.5 153.4h3.2zM97.5 153.5h3.2zM97.5 153.6h3.2zM97.5 153.7h3.2zM97.5 153.8h3.2zM97.5 153.8h3.2zM97.5 153.9h3.2zM97.5 154h3.2zM97.5 154.1h3.2zM97.5 154.2h3.2zM97.5 154.3h3.2zM97.5 154.3h3.2zM97.5 154.4h3.2zM97.5 154.5h3.2zM97.5 154.6h3.2zM97.5 154.7h3.2zM97.5 154.8h3.2zM97.5 154.9h3.2zM97.5 154.9h3.2zM97.5 155h3.2zM97.5 155.1h3.2zM97.5 155.2h3.2zM97.5 155.3h3.2zM97.5 155.4h3.2zM97.5 155.4h3.2zM97.5 155.5h3.2zM97.5 155.6h3.2zM97.5 155.7h3.2zM97.5 155.8h3.2zM97.5 155.9h3.2zM97.5 156h3.2zM97.5 156h3.2zM97.5 156.1h3.2zM97.5 156.2h3.2zM97.5 156.3h3.2zM97.5 156.4h3.2zM97.5 156.5h3.2zM97.5 156.5h3.2zM97.5 156.6h3.2zM97.5 156.7h3.2zM97.5 156.8h3.2zM97.5 156.9h3.2zM97.5 157h3.2zM97.5 157.1h3.2z"/>
<path d="M146.6 163.4h3.5zM146.6 163.5h3.5zM146.6 163.6h3.5zM146.6 163.7h3.5zM146.6 163.7h3.5zM146.6 163.8h3.5zM146.6 163.9h3.5zM146.6 164h3.5zM146.6 164.1h3.5zM146.6 164.2h3.5zM146.6 164.3h3.5zM146.6 164.3h3.5zM146.6 164.4h3.5zM146.6 164.5h3.5zM146.6 164.6h3.5zM146.6 164.7h3.5zM146.6 164.8h3.5zM146.6 164.8h3.5zM146.6 164.9h3.5zM146.6 165h3.5zM146.6 165.1h3.5zM146.6 165.2h3.5zM146.6 165.3h3.5zM146.6 165.4h3.5zM146.6 165.4h3.5zM146.6 165.5h3.5zM146.6 165.6h3.5zM146.6 165.7h3.5zM146.6 165.8h3.5zM146.6 165.9h3.5zM146.6 165.9h3.5zM146.6 166h3.5zM146.6 166.1h3.5zM146.6 166.2h3.5zM146.6 166.3h3.5zM146.6 166.4h3.5zM146.6 166.5h3.5zM146.6 166.5h3.5zM146.6 166.6h3.5zM146.6 166.7h3.5zM146.6 166.8h3.5zM146.6 166.9h3.5zM146.6 167h3.5zM146.6 167h3.5zM146.6 167.1h3.5zM146.6 167.2h3.5zM146.6 167.3h3.5zM146.6 167.4h3.5zM146.6 167.5h3.5zM146.6 167.6h3.5zM146.6 167.6h3.5zM146.6 167.7h3.5zM146.6 167.8h3.5zM146.6 167.9h3.5zM146.6 168h3.5zM146.6 168.1h3.5zM146.6 168.1h3.5zM146.6 168.2h3.5zM146.6 168.3h3.5z"/>
</g>
<text font-size="10.9" x="315.7" y="248.5">52.14.1.6.25.ЛР.015.01Э3</text>
<text font-size="10.8" x="89.3" y="9" transform="rotate(-180 89.3 9)">52.14.1.6.25.ЛР.015.01Э3</text>
<g font-size="7.8">
<text x="149" y="46.3">VT1</text>
<text x="224.5" y="48.3">R4</text>
<text x="277.4" y="74.1">C3</text>
<text x="114.2" y="82.5">D1</text>
<text x="180.3" y="82.5">R2</text>
<text x="234.8" y="86.6">R5</text>
<text x="339.4" y="94.8">Конт</text>
<text x="361.3" y="94.8">Цепь</text>
<text x="181" y="104.5">R1</text>
<text x="344.7" y="102.3">1</text>
<text x="361.8" y="102.3">+12В</text>
<text x="344.2" y="109.8">2</text>
<text x="362.6" y="109.8">Общ.</text>
<text x="344.4" y="117.8">3</text>
<text x="361.8" y="117.8">+12В</text>
<text x="264.8" y="120.8">R6</text>
<text x="344.2" y="127.3">4</text>
<text x="362.6" y="127.3">Общ.</text>
<text x="344.4" y="136.8">5</text>
<text x="361.8" y="136.8">+18В</text>
<text x="174.3" y="147.3">C1</text>
<text x="264.8" y="158.5">R7</text>
<text x="210.8" y="162.6">R3</text>
<text x="192.2" y="214.4">C2</text>
<text x="402.9" y="267.5">1:1</text>
</g>
<text font-size="7.6" x="296.2" y="272.7">схема электрическая структурная</text>
<text font-size="7.5" x="296.4" y="262.7">устройствоВыходавыходногоустройства</text>
<g font-size="5.4">
<text x="12.8" y="46.9" transform="rotate(-90 12.8 46.9)">Перв. примен.</text>
<text x="84.4" y="99.3">11</text>
<text x="143" y="99.4">8</text>
<text x="12.8" y="103.8" transform="rotate(-90 12.8 103.8)">Справ. №</text>
<text x="111.5" y="106.1">STU</text>
<text x="97.4" y="110.9">1</text>
<text x="98.9" y="110.9">2</text>
<text x="134.1" y="116.3">1</text>
<text x="98.1" y="124.8">4</text>
<text x="143.3" y="132.5">3</text>
<text x="141.8" y="150.1">13</text>
<text x="97.4" y="156.1">5</text>
<text x="146.6" y="167.3">7</text>
<text x="12.8" y="176.7" transform="rotate(-90 12.8 176.7)">Подп. и дата</text>
<text x="12.8" y="205.8" transform="rotate(-90 12.8 205.8)">Инв. № дубл.</text>
<text x="12.8" y="231.6" transform="rotate(-90 12.8 231.6)">Взам. инв. №</text>
<text x="369.1" y="256.8">Лит.</text>
<text x="383.1" y="256.8">Масса</text>
<text x="398" y="256.8">Масштаб</text>
<text x="12.8" y="261.7" transform="rotate(-90 12.8 261.7)">Подп. и дата</text>
<text x="251.2" y="261.8">№ докум.</text>
<text x="273.6" y="261.8">Подп.</text>
<text x="231" y="266.8">Разраб.</text>
<text x="248" y="266.8">Самсонов П.С.</text>
<text x="231" y="271.8">Пров.</text>
<text x="248" y="271.8">Шкрябин А.</text>
<text x="231" y="276.8">Т.контр.</text>
<text x="366.9" y="276.8">Лист</text>
<text x="387.9" y="276.8">Листов</text>
<text x="408.4" y="276.8">1</text>
<text x="231" y="286.8">Н.контр.</text>
<text x="7.5" y="292.5" transform="rotate(-90 7.5 292.5)">КОМПАС-3Dv23Учебнаяверсия©2024ООО&quot;АСКОН-Системыпроектирования&quot;, Россия. Всеправазащищены.</text>
<text x="12.8" y="290.8" transform="rotate(-90 12.8 290.8)">Инв. № подл.</text>
<text x="231" y="291.8">Утв.</text>
<text x="8.5" y="296.7">Недлякоммерческогоиспользования</text>
<text x="306" y="296.8">Копировал</text>
<text x="376" y="296.8">Формат</text>
<text x="396" y="296.8">A3</text>
</g>
<g font-size="5.3">
<text x="231.1" y="261.8">Изм.</text>
<text x="238.1" y="261.8">Лист</text>
<text x="286.1" y="261.8">Дата</text>
</g>
</svg>
